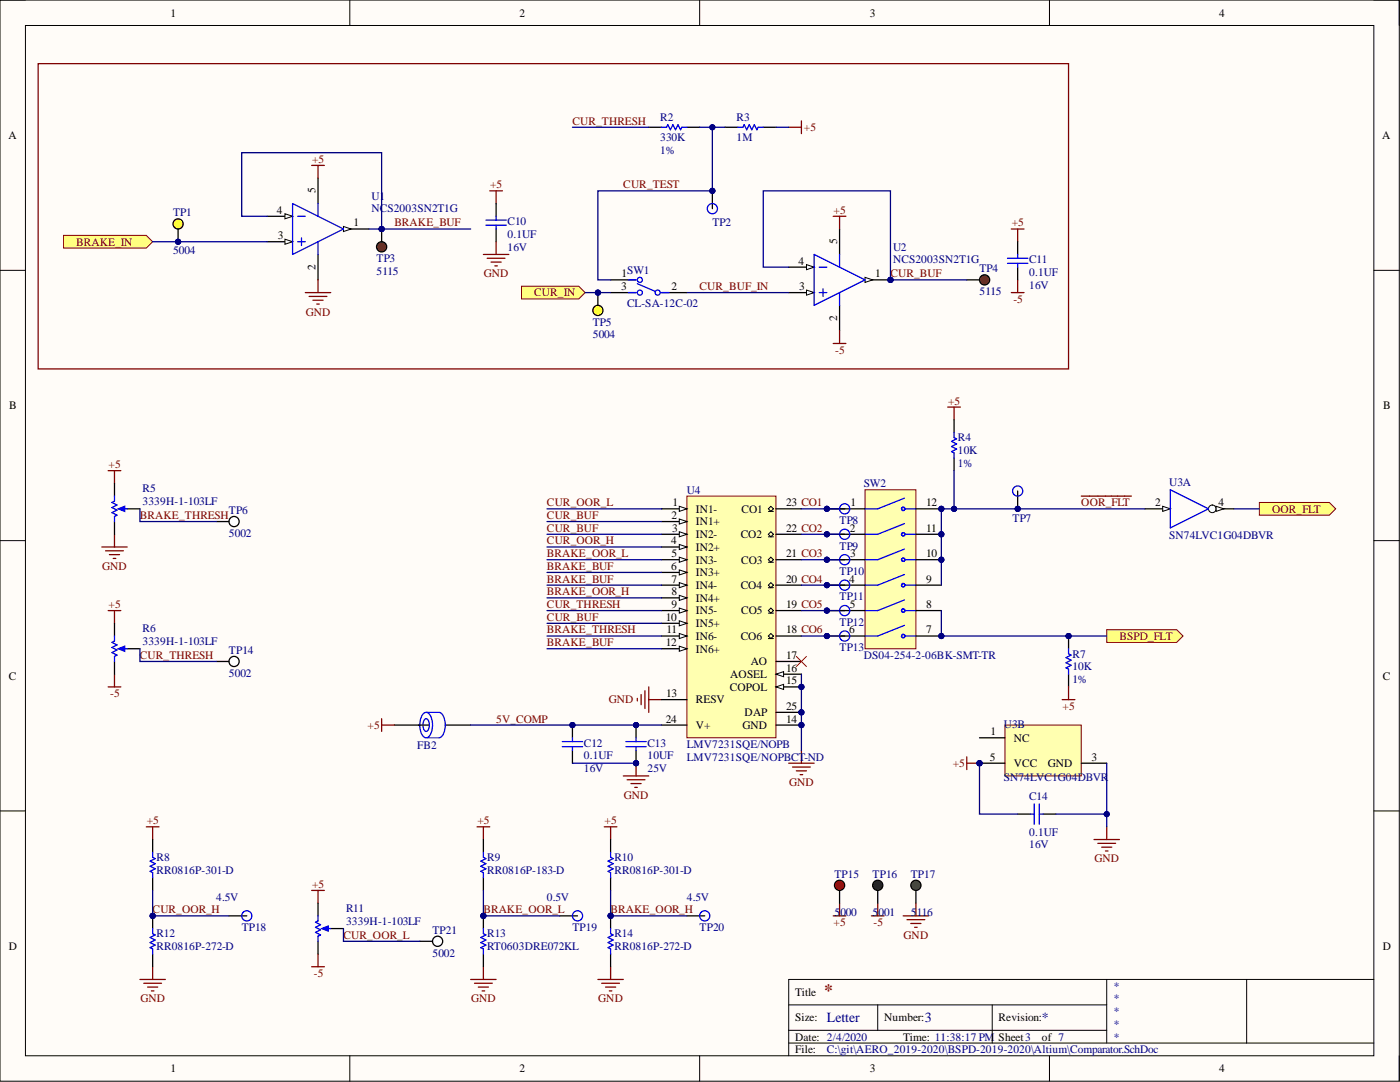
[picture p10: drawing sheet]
<svg xmlns="http://www.w3.org/2000/svg" width="279mm" height="216mm" viewBox="0 0 279 216" stroke-linecap="round" stroke-linejoin="round" font-family="sans-serif">
<path d="M0 0h279.3v215.7h-279.3z" fill-rule="evenodd" fill="#fffcf8"/>
<path d="M0 0h279.3v215.7h-279.3z" fill="none" stroke="#000" stroke-width=".2"/>
<path d="M5.1 5.1h269.1v205.6h-269.1z" fill-rule="evenodd" fill="#fffcf8"/>
<g fill="none" stroke="#000" stroke-width=".2">
<path d="M0 0h5.1M5.1 5.1h269.1v205.6h-269.1zM69.8 0v5.1M139.6 0v5.1M209.4 0v5.1M274.2 0h5.1v5.1M0 53.9h5.1M274.2 53.9h5.1M0 107.9h5.1M274.2 107.9h5.1M0 161.8h5.1M274.2 161.8h5.1"/>
<path d="M220.9 195.4v12.7M248.8 195.4v12.7M274.2 195.4h-116.8v15.3M69.8 210.7v5M139.6 210.7v5M157.4 200.5h63.5M157.4 208.1h116.8M157.4 205.6h63.5M175.2 200.5v5.1M198 200.5v7.6M209.4 210.7v5M279.3 210.7v5"/>
</g>
<path d="M76.2 143.4v2.5M76.2 144.7h2.5M157.4 152.3h5.1M158.2 153.1h3.5M158.9 153.8h2.1M159.7 154.6h.5M159.9 149.8v2.5" fill="none" stroke="#800000" stroke-width=".25"/>
<path d="M78.7 144.7h6.9M88.9 144.7h5" fill="none" stroke="#000" stroke-width=".25"/>
<path d="M84.4 144.6a.93 .93 0 0 1 .8-1.1 1.77 1.77 0 0 1-.1 2.4 .93 .93 0 0 1-.7-1.1M85.2 147.2a2.86 2.86 0 0 0 1.1-2.9 2.42 2.42 0 0 0-1.1-2.1 1.18 1.18 0 0 0-1.2 1 4 4 0 0 0 .6 3.9l.4 .1M87.7 142.1a2.3 2.3 0 0 1 1.2 2.4 2.51 2.51 0 0 1-1.2 2.7" fill="none" stroke="#00f" stroke-width=".25"/>
<path d="M85 142.1h2.6M85 147.2h2.6" fill="none" stroke="#33f" stroke-width=".25"/>
<circle cx="126.9" cy="152.3" r=".51" fill="#000080"/>
<circle cx="126.9" cy="152.3" r=".51" fill="none" stroke="#000080" stroke-width=".2"/>
<circle cx="126.9" cy="144.7" r=".51" fill="#000080"/>
<circle cx="126.9" cy="144.7" r=".51" fill="none" stroke="#000080" stroke-width=".2"/>
<path d="M126.9 149.8v2.5" fill="none" stroke="#000" stroke-width=".25"/>
<circle cx="126.9" cy="152.3" r=".51" fill="#000080"/>
<circle cx="126.9" cy="152.3" r=".51" fill="none" stroke="#000080" stroke-width=".2"/>
<path d="M126.9 144.7v2.5" fill="none" stroke="#000" stroke-width=".25"/>
<circle cx="126.9" cy="144.7" r=".51" fill="#000080"/>
<circle cx="126.9" cy="144.7" r=".51" fill="none" stroke="#000080" stroke-width=".2"/>
<path d="M124.9 148h4.1M124.9 149h4.1M126.9 147.2v.8M126.9 149v.8" fill="none" stroke="#00f" stroke-width=".25"/>
<circle cx="114.2" cy="144.7" r=".51" fill="#000080"/>
<circle cx="114.2" cy="144.7" r=".51" fill="none" stroke="#000080" stroke-width=".2"/>
<path d="M114.2 144.7v2.5M114.2 149.8v2.5" fill="none" stroke="#000" stroke-width=".25"/>
<circle cx="114.2" cy="144.7" r=".51" fill="#000080"/>
<circle cx="114.2" cy="144.7" r=".51" fill="none" stroke="#000080" stroke-width=".2"/>
<path d="M112.2 148h4.1M112.2 149h4.1M114.2 147.2v.8M114.2 149v.8" fill="none" stroke="#00f" stroke-width=".25"/>
<path d="M127.2 139.3v.6M128 138.6v2M128.7 137.8v3.6M129.5 137.1v5M129.5 139.6h2.5M124.4 154.8h5.1M125.2 155.6h3.5M125.9 156.4h2.1M126.7 157.1h.5M126.9 152.3v2.5" fill="none" stroke="#800000" stroke-width=".25"/>
<circle cx="126.9" cy="152.3" r=".51" fill="#000080"/>
<circle cx="126.9" cy="152.3" r=".51" fill="none" stroke="#000080" stroke-width=".2"/>
<path d="M7.6 12.7h205.7v60.9h-205.7z" fill="none" stroke="#800000" stroke-width=".25"/>
<circle cx="159.9" cy="144.7" r=".51" fill="#000080"/>
<circle cx="159.9" cy="144.7" r=".51" fill="none" stroke="#000080" stroke-width=".2"/>
<circle cx="159.9" cy="142.1" r=".51" fill="#000080"/>
<circle cx="159.9" cy="142.1" r=".51" fill="none" stroke="#000080" stroke-width=".2"/>
<circle cx="159.9" cy="137.1" r=".51" fill="#000080"/>
<circle cx="159.9" cy="137.1" r=".51" fill="none" stroke="#000080" stroke-width=".2"/>
<path d="M137.1 99h17.8v48.2h-17.8z" fill-rule="evenodd" fill="#ffffb0"/>
<path d="M137.1 99h17.8v48.2h-17.8z" fill="none" stroke="#800000" stroke-width=".2"/>
<path d="M132 104.1h5.1" fill="none" stroke="#000" stroke-width=".25"/>
<path d="M135.6 103.6l1.5 .5-1.5 .5z" fill="#f8fcff"/>
<path d="M135.6 103.6l1.5 .5-1.5 .5zM153.3 106.6l.5-.5 .6 .5-.6 .5zM153.3 107.1h1.1" fill="none" stroke="#000" stroke-width=".2"/>
<path d="M154.9 106.6h5M132 126.9h5.1" fill="none" stroke="#000" stroke-width=".25"/>
<path d="M135.6 126.4l1.5 .5-1.5 .5z" fill="#f8fcff"/>
<path d="M135.6 126.4l1.5 .5-1.5 .5z" fill="none" stroke="#000" stroke-width=".2"/>
<path d="M132 124.4h5.1" fill="none" stroke="#000" stroke-width=".25"/>
<path d="M135.6 123.9l1.5 .5-1.5 .5z" fill="#f8fcff"/>
<path d="M153.3 116.8l.5-.5 .6 .5-.6 .5zM153.3 101.5l.5-.5 .6 .5-.6 .5zM153.3 117.3h1.1M153.3 102h1.1M135.6 123.9l1.5 .5-1.5 .5z" fill="none" stroke="#000" stroke-width=".2"/>
<path d="M154.9 116.8h5M154.9 101.5h5M132 144.7h5.1M154.9 144.7h5" fill="none" stroke="#000" stroke-width=".25"/>
<circle cx="159.9" cy="144.7" r=".51" fill="#000080"/>
<circle cx="159.9" cy="144.7" r=".51" fill="none" stroke="#000080" stroke-width=".2"/>
<path d="M132 101.5h5.1M132 139.6h5.1" fill="none" stroke="#000" stroke-width=".25"/>
<path d="M135.6 101l1.5 .5-1.5 .5z" fill="#f8fcff"/>
<path d="M135.6 101l1.5 .5-1.5 .5z" fill="none" stroke="#000" stroke-width=".2"/>
<path d="M132 116.8h5.1" fill="none" stroke="#000" stroke-width=".25"/>
<path d="M135.6 116.3l1.5 .5-1.5 .5z" fill="#f8fcff"/>
<path d="M135.6 116.3l1.5 .5-1.5 .5z" fill="none" stroke="#000" stroke-width=".2"/>
<path d="M132 129.4h5.1" fill="none" stroke="#000" stroke-width=".25"/>
<path d="M135.6 128.9l1.5 .5-1.5 .6z" fill="#f8fcff"/>
<path d="M135.6 128.9l1.5 .5-1.5 .6z" fill="none" stroke="#000" stroke-width=".2"/>
<path d="M154.9 142.1h5" fill="none" stroke="#000" stroke-width=".25"/>
<circle cx="159.9" cy="142.1" r=".51" fill="#000080"/>
<circle cx="159.9" cy="142.1" r=".51" fill="none" stroke="#000080" stroke-width=".2"/>
<path d="M132 111.7h5.1M154.9 132h5" fill="none" stroke="#000" stroke-width=".25"/>
<path d="M135.6 111.2l1.5 .5-1.5 .5z" fill="#f8fcff"/>
<path d="M135.6 111.2l1.5 .5-1.5 .5z" fill="none" stroke="#000" stroke-width=".2"/>
<path d="M132 114.2h5.1" fill="none" stroke="#000" stroke-width=".25"/>
<path d="M135.6 113.7l1.5 .5-1.5 .5z" fill="#f8fcff"/>
<path d="M135.6 113.7l1.5 .5-1.5 .5z" fill="none" stroke="#000" stroke-width=".2"/>
<path d="M154.9 134.5h5" fill="none" stroke="#000" stroke-width=".25"/>
<path d="M154.9 134.5l1.5-.5v1z" fill="#f8fcff"/>
<path d="M153.3 111.7l.5-.5 .6 .5-.6 .5zM153.3 112.2h1.1M153.3 126.9l.5-.5 .6 .5-.6 .5zM153.3 121.8l.5-.5 .6 .5-.6 .5zM153.3 127.4h1.1M153.3 122.3h1.1M154.9 134.5l1.5-.5v1z" fill="none" stroke="#000" stroke-width=".2"/>
<path d="M154.9 111.7h5M132 121.8h5.1M154.9 126.9h5M154.9 121.8h5" fill="none" stroke="#000" stroke-width=".25"/>
<path d="M135.6 121.3l1.5 .5-1.5 .5z" fill="#f8fcff"/>
<path d="M135.6 121.3l1.5 .5-1.5 .5z" fill="none" stroke="#000" stroke-width=".2"/>
<path d="M154.9 137.1h5" fill="none" stroke="#000" stroke-width=".25"/>
<path d="M154.9 137.1l1.5-.5v1z" fill="#f8fcff"/>
<path d="M154.9 137.1l1.5-.5v1z" fill="none" stroke="#000" stroke-width=".2"/>
<circle cx="159.9" cy="137.1" r=".51" fill="#000080"/>
<circle cx="159.9" cy="137.1" r=".51" fill="none" stroke="#000080" stroke-width=".2"/>
<path d="M132 106.6h5.1" fill="none" stroke="#000" stroke-width=".25"/>
<path d="M135.6 106.1l1.5 .5-1.5 .5z" fill="#f8fcff"/>
<path d="M135.6 106.1l1.5 .5-1.5 .5z" fill="none" stroke="#000" stroke-width=".2"/>
<path d="M132 109.1h5.1" fill="none" stroke="#000" stroke-width=".25"/>
<path d="M135.6 108.6l1.5 .5-1.5 .6z" fill="#f8fcff"/>
<path d="M135.6 108.6l1.5 .5-1.5 .6z" fill="none" stroke="#000" stroke-width=".2"/>
<path d="M132 119.3h5.1" fill="none" stroke="#000" stroke-width=".25"/>
<path d="M135.6 118.8l1.5 .5-1.5 .5z" fill="#f8fcff"/>
<path d="M135.6 118.8l1.5 .5-1.5 .5z" fill="none" stroke="#000" stroke-width=".2"/>
<path d="M21.6 93.9h2.5M22.8 93.9v2.6M189.1 81.2h2.6M190.4 81.2v2.6M20.3 109.1h5.1M21.1 109.9h3.5M21.8 110.7h2.1M22.6 111.4h.5M22.8 106.6v2.5M21.6 121.8h2.5M22.8 121.8v2.6" fill="none" stroke="#800000" stroke-width=".25"/>
<path d="M241.2 101.5h5.1" fill="none" stroke="#000" stroke-width=".25"/>
<circle cx="241.9" cy="101.5" r=".76" fill="#f8fcff"/>
<circle cx="241.9" cy="101.5" r=".76" fill="none" stroke="#000" stroke-width=".2"/>
<path d="M242.7 101l1.5 .5-1.5 .5z" fill="#f8fcff"/>
<path d="M242.7 101l1.5 .5-1.5 .5z" fill="none" stroke="#000" stroke-width=".2"/>
<path d="M228.5 101.5h5.1" fill="none" stroke="#000" stroke-width=".25"/>
<path d="M232 101l1.6 .5-1.6 .5z" fill="#f8fcff"/>
<path d="M232 101l1.6 .5-1.6 .5z" fill="none" stroke="#000" stroke-width=".2"/>
<path d="M190.4 86.3v1l.5 .3-1 .5 1 .5-1 .5 1 .5-1 .5 .5 .3v1M233.6 97.7l7.6 3.8-7.6 3.8z" fill="none" stroke="#00f" stroke-width=".25"/>
<path d="M215.8 99h10M62.2 177.7h2.5M63.5 177.7v2.5M95.2 165h2.5M96.5 165v2.5M93.9 195.4h5.1M94.7 196.2h3.5M95.5 197h2M96.2 197.7h.5M96.5 192.9v2.5" fill="none" stroke="#800000" stroke-width=".25"/>
<path d="M190.4 83.8v2.5M190.4 91.4v2.5" fill="none" stroke="#000" stroke-width=".25"/>
<circle cx="213.3" cy="126.9" r=".51" fill="#000080"/>
<circle cx="213.3" cy="126.9" r=".51" fill="none" stroke="#000080" stroke-width=".2"/>
<path d="M213.3 126.9v2.5" fill="none" stroke="#000" stroke-width=".25"/>
<circle cx="213.3" cy="126.9" r=".51" fill="#000080"/>
<circle cx="213.3" cy="126.9" r=".51" fill="none" stroke="#000080" stroke-width=".2"/>
<path d="M213.3 134.5v2.6" fill="none" stroke="#000" stroke-width=".25"/>
<path d="M213.3 129.4v1.1l.5 .2-1.1 .5 1.1 .5-1.1 .5 1.1 .5-1.1 .6 .6 .2v1" fill="none" stroke="#00f" stroke-width=".25"/>
<path d="M212 139.6h2.5M213.3 137.1v2.5" fill="none" stroke="#800000" stroke-width=".25"/>
<path d="M220.9 125.6h13.9l1.3 1.3-1.3 1.3h-13.9z" fill-rule="evenodd" fill="#ffff80"/>
<path d="M220.9 125.6h13.9l1.3 1.3-1.3 1.3h-13.9z" fill="none" stroke="#800000" stroke-width=".2"/>
<path d="M251.3 100.3h14l1.3 1.2-1.3 1.3h-14z" fill-rule="evenodd" fill="#ffff80"/>
<path d="M251.3 100.3h14l1.3 1.2-1.3 1.3h-14z" fill="none" stroke="#800000" stroke-width=".2"/>
<path d="M12.7 47h16.5l1.3 1.2-1.3 1.3h-16.5z" fill-rule="evenodd" fill="#ffff80"/>
<path d="M12.7 47h16.5l1.3 1.2-1.3 1.3h-16.5z" fill="none" stroke="#800000" stroke-width=".2"/>
<circle cx="195.5" cy="152.3" r=".51" fill="#000080"/>
<circle cx="195.5" cy="152.3" r=".51" fill="none" stroke="#000080" stroke-width=".2"/>
<path d="M200.6 144.7h15.2v10.1h-15.2z" fill-rule="evenodd" fill="#ffffb0"/>
<path d="M200.6 144.7h15.2v10.1h-15.2z" fill="none" stroke="#800000" stroke-width=".2"/>
<path d="M195.5 152.3h5.1" fill="none" stroke="#000" stroke-width=".25"/>
<circle cx="195.5" cy="152.3" r=".51" fill="#000080"/>
<circle cx="195.5" cy="152.3" r=".51" fill="none" stroke="#000080" stroke-width=".2"/>
<path d="M195.5 147.2h5.1M215.8 152.3h5.1M203.1 162.4h2.5M208.2 162.4h2.5" fill="none" stroke="#000" stroke-width=".25"/>
<path d="M205.6 162.4h.8M206.4 160.4v4.1M207.4 160.4v4.1M207.4 162.4h.8" fill="none" stroke="#00f" stroke-width=".25"/>
<path d="M192.9 151v2.6M192.9 152.3h2.6" fill="none" stroke="#800000" stroke-width=".25"/>
<circle cx="195.5" cy="152.3" r=".51" fill="#000080"/>
<circle cx="195.5" cy="152.3" r=".51" fill="none" stroke="#000080" stroke-width=".2"/>
<path d="M218.3 167.5h5.1M219.1 168.3h3.5M219.9 169h2M220.6 169.8h.5M220.9 165v2.5" fill="none" stroke="#800000" stroke-width=".25"/>
<circle cx="96.5" cy="182.7" r=".51" fill="#000080"/>
<circle cx="96.5" cy="182.7" r=".51" fill="none" stroke="#000080" stroke-width=".2"/>
<circle cx="177.7" cy="55.8" r=".51" fill="#000080"/>
<circle cx="177.7" cy="55.8" r=".51" fill="none" stroke="#000080" stroke-width=".2"/>
<path d="M172.6 55.8h5.1" fill="none" stroke="#000" stroke-width=".25"/>
<path d="M172.6 55.3l1.6 .5-1.6 .6z" fill="#f8fcff"/>
<path d="M172.6 55.3l1.6 .5-1.6 .6z" fill="none" stroke="#000" stroke-width=".2"/>
<circle cx="177.7" cy="55.8" r=".51" fill="#000080"/>
<circle cx="177.7" cy="55.8" r=".51" fill="none" stroke="#000080" stroke-width=".2"/>
<path d="M157.4 58.4h5.1M167.6 60.9v5.1" fill="none" stroke="#000" stroke-width=".25"/>
<path d="M161 57.9l1.5 .5-1.5 .5z" fill="#f8fcff"/>
<path d="M161 57.9l1.5 .5-1.5 .5z" fill="none" stroke="#000" stroke-width=".2"/>
<path d="M157.4 53.3h5.1" fill="none" stroke="#000" stroke-width=".25"/>
<path d="M161 52.8l1.5 .5-1.5 .5z" fill="#f8fcff"/>
<path d="M161 52.8l1.5 .5-1.5 .5z" fill="none" stroke="#000" stroke-width=".2"/>
<path d="M167.6 45.7v5.1" fill="none" stroke="#000" stroke-width=".25"/>
<path d="M162.5 50.8l10.1 5-10.1 5.1zM163.5 53.3h1.5M163.5 58.4h1.5M164.3 57.6v1.5M167.6 50.8v2.5M167.6 58.4v2.5" fill="none" stroke="#00f" stroke-width=".25"/>
<path d="M166.3 43.2h2.5M167.6 43.2v2.5" fill="none" stroke="#800000" stroke-width=".25"/>
<circle cx="177.7" cy="55.8" r=".51" fill="#000080"/>
<circle cx="177.7" cy="55.8" r=".51" fill="none" stroke="#000080" stroke-width=".2"/>
<path d="M201.8 45.7h2.6M201.8 58.4h2.6M203.1 45.7v2.5M203.1 55.8v2.6M166.3 68.5h2.5M167.6 66v2.5M62.2 192.9h2.5M63.5 190.4v2.5" fill="none" stroke="#800000" stroke-width=".25"/>
<path d="M96.5 167.5v2.6M96.5 175.1v2.6" fill="none" stroke="#000" stroke-width=".25"/>
<path d="M96.5 170.1v1l.5 .2-1 .5 1 .5-1 .5 1 .6-1 .5 .5 .2v1" fill="none" stroke="#00f" stroke-width=".25"/>
<circle cx="96.5" cy="182.7" r=".51" fill="#000080"/>
<circle cx="96.5" cy="182.7" r=".51" fill="none" stroke="#000080" stroke-width=".2"/>
<path d="M96.5 182.7v2.6" fill="none" stroke="#000" stroke-width=".25"/>
<circle cx="96.5" cy="182.7" r=".51" fill="#000080"/>
<circle cx="96.5" cy="182.7" r=".51" fill="none" stroke="#000080" stroke-width=".2"/>
<path d="M96.5 190.4v2.5" fill="none" stroke="#000" stroke-width=".25"/>
<path d="M96.5 185.3v1l.5 .3-1 .5 1 .5-1 .5 1 .5-1 .5 .5 .2v1.1" fill="none" stroke="#00f" stroke-width=".25"/>
<path d="M120.6 165h2.5M121.9 165v2.5M119.3 195.4h5.1M120.1 196.2h3.5M120.8 197h2.1M121.6 197.7h.5M121.9 192.9v2.5" fill="none" stroke="#800000" stroke-width=".25"/>
<circle cx="121.9" cy="182.7" r=".51" fill="#000080"/>
<circle cx="121.9" cy="182.7" r=".51" fill="none" stroke="#000080" stroke-width=".2"/>
<path d="M121.9 167.5v2.6M121.9 175.1v2.6" fill="none" stroke="#000" stroke-width=".25"/>
<path d="M121.9 170.1v1l.5 .2-1 .5 1 .5-1 .5 1 .6-1 .5 .5 .2v1" fill="none" stroke="#00f" stroke-width=".25"/>
<circle cx="121.9" cy="182.7" r=".51" fill="#000080"/>
<circle cx="121.9" cy="182.7" r=".51" fill="none" stroke="#000080" stroke-width=".2"/>
<path d="M121.9 182.7v2.6" fill="none" stroke="#000" stroke-width=".25"/>
<circle cx="121.9" cy="182.7" r=".51" fill="#000080"/>
<circle cx="121.9" cy="182.7" r=".51" fill="none" stroke="#000080" stroke-width=".2"/>
<path d="M121.9 190.4v2.5" fill="none" stroke="#000" stroke-width=".25"/>
<path d="M121.9 185.3v1l.5 .3-1 .5 1 .5-1 .5 1 .5-1 .5 .5 .2v1.1" fill="none" stroke="#00f" stroke-width=".25"/>
<path d="M29.2 165h2.5M30.5 165v2.5M27.9 195.4h5.1M28.7 196.2h3.5M29.4 197h2.1M30.2 197.7h.5M30.5 192.9v2.5" fill="none" stroke="#800000" stroke-width=".25"/>
<circle cx="30.5" cy="182.7" r=".51" fill="#000080"/>
<circle cx="30.5" cy="182.7" r=".51" fill="none" stroke="#000080" stroke-width=".2"/>
<path d="M30.5 167.5v2.6M30.5 175.1v2.6" fill="none" stroke="#000" stroke-width=".25"/>
<path d="M30.5 170.1v1l.5 .2-1 .5 1 .5-1 .5 1 .6-1 .5 .5 .2v1" fill="none" stroke="#00f" stroke-width=".25"/>
<circle cx="30.5" cy="182.7" r=".51" fill="#000080"/>
<circle cx="30.5" cy="182.7" r=".51" fill="none" stroke="#000080" stroke-width=".2"/>
<path d="M30.5 182.7v2.6" fill="none" stroke="#000" stroke-width=".25"/>
<circle cx="30.5" cy="182.7" r=".51" fill="#000080"/>
<circle cx="30.5" cy="182.7" r=".51" fill="none" stroke="#000080" stroke-width=".2"/>
<path d="M22.8 96.5v2.5M22.8 104.1v2.5M25.4 101.5h2.5M30.5 190.4v2.5" fill="none" stroke="#000" stroke-width=".25"/>
<path d="M24.1 101.5h1.3M30.5 185.3v1l.5 .3-1 .5 1 .5-1 .5 1 .5-1 .5 .5 .2v1.1" fill="none" stroke="#00f" stroke-width=".25"/>
<path d="M21.6 137.1h2.5M22.8 134.5v2.6M166.3 182.7h2.5M167.6 180.2v2.5M173.9 182.7h2.5M175.2 180.2v2.5M180.2 182.7h5.1M181 183.5h3.6M181.8 184.3h2M182.5 185h.5M182.8 180.2v2.5" fill="none" stroke="#800000" stroke-width=".25"/>
<path d="M23.6 101.5l1.3-.5v1z" fill="#00f"/>
<path d="M22.8 99v1l-.5 .3 1.1 .5-1.1 .5 1.1 .5-1.1 .5 1.1 .5-.6 .3v1M23.6 101.5l1.3-.5v1zM24.1 129.4h1.3" fill="none" stroke="#00f" stroke-width=".25"/>
<path d="M22.8 124.4v2.5M22.8 132v2.5M25.4 129.4h2.5" fill="none" stroke="#000" stroke-width=".25"/>
<path d="M23.6 129.4l1.3-.5v1.1z" fill="#00f"/>
<path d="M22.8 126.9v1l-.5 .3 1.1 .5-1.1 .5 1.1 .5-1.1 .5 1.1 .5-.6 .3v1M23.6 129.4l1.3-.5v1.1zM64.7 185.3h1.3" fill="none" stroke="#00f" stroke-width=".25"/>
<path d="M63.5 180.2v2.5M63.5 187.8v2.6M66 185.3h2.5" fill="none" stroke="#000" stroke-width=".25"/>
<path d="M64.2 185.3l1.3-.5v1z" fill="#00f"/>
<path d="M63.5 182.7v1.1l-.5 .2 1 .5-1 .5 1 .5-1 .5 1 .6-.5 .2v1M64.2 185.3l1.3-.5v1z" fill="none" stroke="#00f" stroke-width=".25"/>
<circle cx="167.6" cy="176.7" r="1.02" fill="#f00"/>
<g fill="none" stroke="#000" stroke-width=".25">
<path d="M167.6 177.7v2.5"/>
<circle cx="167.6" cy="176.7" r="1.02"/>
</g>
<circle cx="182.8" cy="176.7" r="1.02" fill="#38761d"/>
<g fill="none" stroke="#000" stroke-width=".25">
<path d="M182.8 177.7v2.5"/>
<circle cx="182.8" cy="176.7" r="1.02"/>
</g>
<circle cx="175.2" cy="176.7" r="1.02" fill="#2b2b2b"/>
<g fill="none" stroke="#000" stroke-width=".25">
<path d="M175.2 177.7v2.5"/>
<circle cx="175.2" cy="176.7" r="1.02"/>
</g>
<circle cx="87.3" cy="187.8" r="1.02" fill="#fff"/>
<g fill="none" stroke="#000" stroke-width=".25">
<path d="M83.8 187.8h2.5"/>
<circle cx="87.3" cy="187.8" r="1.02"/>
</g>
<circle cx="46.7" cy="132" r="1.02" fill="#fff"/>
<g fill="none" stroke="#000" stroke-width=".25">
<path d="M43.2 132h2.5"/>
<circle cx="46.7" cy="132" r="1.02"/>
</g>
<circle cx="46.7" cy="104.1" r="1.02" fill="#fff"/>
<g fill="none" stroke="#000" stroke-width=".25">
<path d="M203.1 48.2v2.6M203.1 53.3v2.5M43.2 104.1h2.5"/>
<circle cx="46.7" cy="104.1" r="1.02"/>
</g>
<path d="M201.1 51.5h4M201.1 52.5h4M203.1 50.8v.7M203.1 52.5v.8" fill="none" stroke="#00f" stroke-width=".25"/>
<path d="M157.4 25.4h2.5M159.9 24.1v2.6" fill="none" stroke="#800000" stroke-width=".25"/>
<path d="M104.1 57.1h11.4l1.3 1.3-1.3 1.3h-11.4z" fill-rule="evenodd" fill="#ffff80"/>
<path d="M104.1 57.1h11.4l1.3 1.3-1.3 1.3h-11.4z" fill="none" stroke="#800000" stroke-width=".2"/>
<path d="M144.7 25.4h2.5M152.3 25.4h2.6M68.5 45.7h5.1M121.9 55.8h5M121.9 58.4h5M132 58.4h5.1" fill="none" stroke="#000" stroke-width=".25"/>
<g fill="none" stroke="#00f" stroke-width=".25">
<path d="M147.2 25.4h1.1l.2-.5 .5 1 .5-1 .5 1 .5-1 .6 1 .2-.5h1M125.4 55.8h1.5M125.4 58.4h1.5M127.2 56.6l3.5 1.5M132 58.4h1.5"/>
<circle cx="127.7" cy="55.8" r=".51"/>
<circle cx="127.7" cy="58.4" r=".51"/>
<circle cx="131.3" cy="58.4" r=".51"/>
</g>
<path d="M68.5 45.2l1.6 .5-1.6 .5z" fill="#f8fcff"/>
<path d="M68.5 45.2l1.6 .5-1.6 .5z" fill="none" stroke="#000" stroke-width=".2"/>
<path d="M53.3 48.2h5.1M63.5 50.8v5" fill="none" stroke="#000" stroke-width=".25"/>
<path d="M56.9 47.7l1.5 .5-1.5 .5z" fill="#f8fcff"/>
<path d="M56.9 47.7l1.5 .5-1.5 .5z" fill="none" stroke="#000" stroke-width=".2"/>
<path d="M53.3 43.2h5.1" fill="none" stroke="#000" stroke-width=".25"/>
<path d="M56.9 42.7l1.5 .5-1.5 .5z" fill="#f8fcff"/>
<path d="M56.9 42.7l1.5 .5-1.5 .5z" fill="none" stroke="#000" stroke-width=".2"/>
<path d="M63.5 35.5v5.1M129.5 25.4h2.5M137.1 25.4h2.5M99 40.6v2.6M99 45.7v2.5" fill="none" stroke="#000" stroke-width=".25"/>
<path d="M132 25.4h1l.3-.5 .5 1 .5-1 .5 1 .5-1 .5 1 .3-.5h1M58.4 40.6l10.1 5.1-10.1 5.1zM59.4 43.2h1.5M59.4 48.2h1.5M60.2 47.5v1.5M63.5 40.6v2.6M63.5 48.2v2.6M97 43.9h4M97 44.9h4M99 43.2v.7M99 44.9v.8" fill="none" stroke="#00f" stroke-width=".25"/>
<g fill="none" stroke="#800000" stroke-width=".25">
<path d="M62.2 33h2.5M63.5 33v2.5M97.7 38.1h2.6M99 38.1v2.5M60.9 58.4h5.1M61.7 59.1h3.5M62.5 59.9h2M63.5 55.8v2.6M96.5 50.8h5M97.2 51.5h3.6M98 52.3h2M98.8 53.1h.5"/>
<path d="M99 48.2v2.6M63.2 60.7h.5"/>
</g>
<path d="M158.9 131l2.1 2M161 131l-2.1 2" fill="none" stroke="#f00" stroke-width=".2"/>
<circle cx="35.5" cy="48.2" r=".51" fill="#000080"/>
<circle cx="35.5" cy="48.2" r=".51" fill="none" stroke="#000080" stroke-width=".2"/>
<circle cx="35.5" cy="44.7" r="1.02" fill="#ff0"/>
<g fill="none" stroke="#000" stroke-width=".25">
<path d="M35.5 45.7v2.5"/>
<circle cx="35.5" cy="44.7" r="1.02"/>
</g>
<circle cx="35.5" cy="48.2" r=".51" fill="#000080"/>
<circle cx="35.5" cy="48.2" r=".51" fill="none" stroke="#000080" stroke-width=".2"/>
<circle cx="119.3" cy="58.4" r=".51" fill="#000080"/>
<circle cx="119.3" cy="58.4" r=".51" fill="none" stroke="#000080" stroke-width=".2"/>
<circle cx="119.3" cy="61.9" r="1.02" fill="#ff0"/>
<g fill="none" stroke="#000" stroke-width=".25">
<path d="M119.3 58.4v2.5"/>
<circle cx="119.3" cy="61.9" r="1.02"/>
</g>
<circle cx="119.3" cy="58.4" r=".51" fill="#000080"/>
<circle cx="119.3" cy="58.4" r=".51" fill="none" stroke="#000080" stroke-width=".2"/>
<circle cx="196.5" cy="55.8" r="1.02" fill="#783f04"/>
<g fill="none" stroke="#000" stroke-width=".25">
<path d="M192.9 55.8h2.6"/>
<circle cx="196.5" cy="55.8" r="1.02"/>
</g>
<circle cx="76.2" cy="45.7" r=".51" fill="#000080"/>
<circle cx="76.2" cy="45.7" r=".51" fill="none" stroke="#000080" stroke-width=".2"/>
<circle cx="76.2" cy="49.2" r="1.02" fill="#783f04"/>
<g fill="none" stroke="#000" stroke-width=".25">
<path d="M76.2 45.7v2.5"/>
<circle cx="76.2" cy="49.2" r="1.02"/>
</g>
<circle cx="76.2" cy="45.7" r=".51" fill="#000080"/>
<circle cx="76.2" cy="45.7" r=".51" fill="none" stroke="#000080" stroke-width=".2"/>
<circle cx="187.9" cy="126.9" r=".51" fill="#000080"/>
<circle cx="187.9" cy="126.9" r=".51" fill="none" stroke="#000080" stroke-width=".2"/>
<circle cx="187.9" cy="111.7" r=".51" fill="#000080"/>
<circle cx="187.9" cy="111.7" r=".51" fill="none" stroke="#000080" stroke-width=".2"/>
<circle cx="187.9" cy="106.6" r=".51" fill="#000080"/>
<circle cx="187.9" cy="106.6" r=".51" fill="none" stroke="#000080" stroke-width=".2"/>
<circle cx="187.9" cy="101.5" r=".51" fill="#000080"/>
<circle cx="187.9" cy="101.5" r=".51" fill="none" stroke="#000080" stroke-width=".2"/>
<path d="M172.6 97.7h10.2v31.7h-10.2z" fill-rule="evenodd" fill="#ffffb0"/>
<path d="M172.6 97.7h10.2v31.7h-10.2z" fill="none" stroke="#800000" stroke-width=".2"/>
<g fill="none" stroke="#00f" stroke-width=".25">
<path d="M180.5 99.4l-5.3 2.1h-2.6M180.5 119.7l-5.3 2.1h-2.6M180.5 114.6l-5.3 2.2h-2.6M180.5 109.6l-5.3 2.1h-2.6M180.5 104.5l-5.3 2.1h-2.6M180.6 116.8h2.2M180.6 111.7h2.2M180.6 106.6h2.2M180.6 101.5h2.2M180.5 124.8l-5.3 2.1h-2.6M180.6 126.9h2.2M180.6 121.8h2.2"/>
<circle cx="180.3" cy="116.8" r=".33"/>
<circle cx="180.3" cy="106.6" r=".33"/>
<circle cx="180.3" cy="101.5" r=".33"/>
<circle cx="180.3" cy="111.7" r=".33"/>
<circle cx="180.3" cy="126.9" r=".33"/>
<circle cx="180.3" cy="121.8" r=".33"/>
</g>
<path d="M182.8 126.9h5.1" fill="none" stroke="#000" stroke-width=".25"/>
<circle cx="187.9" cy="126.9" r=".51" fill="#000080"/>
<circle cx="187.9" cy="126.9" r=".51" fill="none" stroke="#000080" stroke-width=".2"/>
<path d="M182.8 116.8h5.1M182.8 111.7h5.1M182.8 121.8h5.1" fill="none" stroke="#000" stroke-width=".25"/>
<circle cx="187.9" cy="111.7" r=".51" fill="#000080"/>
<circle cx="187.9" cy="111.7" r=".51" fill="none" stroke="#000080" stroke-width=".2"/>
<path d="M182.8 106.6h5.1" fill="none" stroke="#000" stroke-width=".25"/>
<circle cx="187.9" cy="106.6" r=".51" fill="#000080"/>
<circle cx="187.9" cy="106.6" r=".51" fill="none" stroke="#000080" stroke-width=".2"/>
<path d="M182.8 101.5h5.1" fill="none" stroke="#000" stroke-width=".25"/>
<circle cx="187.9" cy="101.5" r=".51" fill="#000080"/>
<circle cx="187.9" cy="101.5" r=".51" fill="none" stroke="#000080" stroke-width=".2"/>
<path d="M167.6 116.8h5M167.6 111.7h5M167.6 106.6h5M167.6 101.5h5M167.6 126.9h5M167.6 121.8h5M45.7 182.7h3.6M111.7 182.7h3.6M137.1 182.7h3.5" fill="none" stroke="#000" stroke-width=".25"/>
<g fill="none" stroke="#00f" stroke-width=".25">
<circle cx="49.3" cy="182.7" r="1.02"/>
<circle cx="115.3" cy="182.7" r="1.02"/>
<circle cx="140.6" cy="182.7" r="1.02"/>
</g>
<circle cx="142.2" cy="38.1" r=".51" fill="#000080"/>
<circle cx="142.2" cy="38.1" r=".51" fill="none" stroke="#000080" stroke-width=".2"/>
<path d="M142.2 38.1v3.5" fill="none" stroke="#000" stroke-width=".25"/>
<circle cx="142.2" cy="38.1" r=".51" fill="#000080"/>
<circle cx="142.2" cy="38.1" r=".51" fill="none" stroke="#000080" stroke-width=".2"/>
<circle cx="142.2" cy="41.6" r="1.02" fill="none" stroke="#00f" stroke-width=".25"/>
<circle cx="165" cy="101.5" r=".51" fill="#000080"/>
<circle cx="165" cy="101.5" r=".51" fill="none" stroke="#000080" stroke-width=".2"/>
<path d="M165 101.5h3.6" fill="none" stroke="#000" stroke-width=".25"/>
<circle cx="165" cy="101.5" r=".51" fill="#000080"/>
<circle cx="165" cy="101.5" r=".51" fill="none" stroke="#000080" stroke-width=".2"/>
<circle cx="168.6" cy="101.5" r="1.02" fill="none" stroke="#00f" stroke-width=".25"/>
<circle cx="165" cy="106.6" r=".51" fill="#000080"/>
<circle cx="165" cy="106.6" r=".51" fill="none" stroke="#000080" stroke-width=".2"/>
<path d="M165 106.6h3.6" fill="none" stroke="#000" stroke-width=".25"/>
<circle cx="165" cy="106.6" r=".51" fill="#000080"/>
<circle cx="165" cy="106.6" r=".51" fill="none" stroke="#000080" stroke-width=".2"/>
<circle cx="168.6" cy="106.6" r="1.02" fill="none" stroke="#00f" stroke-width=".25"/>
<circle cx="165" cy="111.7" r=".51" fill="#000080"/>
<circle cx="165" cy="111.7" r=".51" fill="none" stroke="#000080" stroke-width=".2"/>
<path d="M165 111.7h3.6" fill="none" stroke="#000" stroke-width=".25"/>
<circle cx="165" cy="111.7" r=".51" fill="#000080"/>
<circle cx="165" cy="111.7" r=".51" fill="none" stroke="#000080" stroke-width=".2"/>
<circle cx="168.6" cy="111.7" r="1.02" fill="none" stroke="#00f" stroke-width=".25"/>
<circle cx="165" cy="116.8" r=".51" fill="#000080"/>
<circle cx="165" cy="116.8" r=".51" fill="none" stroke="#000080" stroke-width=".2"/>
<path d="M165 116.8h3.6" fill="none" stroke="#000" stroke-width=".25"/>
<circle cx="165" cy="116.8" r=".51" fill="#000080"/>
<circle cx="165" cy="116.8" r=".51" fill="none" stroke="#000080" stroke-width=".2"/>
<circle cx="168.6" cy="116.8" r="1.02" fill="none" stroke="#00f" stroke-width=".25"/>
<circle cx="165" cy="121.8" r=".51" fill="#000080"/>
<circle cx="165" cy="121.8" r=".51" fill="none" stroke="#000080" stroke-width=".2"/>
<path d="M165 121.8h3.6" fill="none" stroke="#000" stroke-width=".25"/>
<circle cx="165" cy="121.8" r=".51" fill="#000080"/>
<circle cx="165" cy="121.8" r=".51" fill="none" stroke="#000080" stroke-width=".2"/>
<circle cx="168.6" cy="121.8" r="1.02" fill="none" stroke="#00f" stroke-width=".25"/>
<circle cx="165" cy="126.9" r=".51" fill="#000080"/>
<circle cx="165" cy="126.9" r=".51" fill="none" stroke="#000080" stroke-width=".2"/>
<path d="M165 126.9h3.6" fill="none" stroke="#000" stroke-width=".25"/>
<circle cx="165" cy="126.9" r=".51" fill="#000080"/>
<circle cx="165" cy="126.9" r=".51" fill="none" stroke="#000080" stroke-width=".2"/>
<circle cx="168.6" cy="126.9" r="1.02" fill="none" stroke="#00f" stroke-width=".25"/>
<circle cx="203.1" cy="101.5" r=".51" fill="#000080"/>
<circle cx="203.1" cy="101.5" r=".51" fill="none" stroke="#000080" stroke-width=".2"/>
<path d="M203.1 98v3.5" fill="none" stroke="#000" stroke-width=".25"/>
<circle cx="203.1" cy="101.5" r=".51" fill="#000080"/>
<circle cx="203.1" cy="101.5" r=".51" fill="none" stroke="#000080" stroke-width=".2"/>
<circle cx="203.1" cy="98" r="1.02" fill="none" stroke="#00f" stroke-width=".25"/>
<path d="M190.4 93.9v7.6" fill="none" stroke="#000080" stroke-width=".25"/>
<circle cx="190.4" cy="101.5" r=".51" fill="#000080"/>
<circle cx="190.4" cy="101.5" r=".51" fill="none" stroke="#000080" stroke-width=".2"/>
<path d="M27.9 101.5v2.6h15.3M27.9 129.4v2.6h15.3M30.5 177.7v5h15.2" fill="none" stroke="#000080" stroke-width=".25"/>
<circle cx="30.5" cy="182.7" r=".51" fill="#000080"/>
<circle cx="30.5" cy="182.7" r=".51" fill="none" stroke="#000080" stroke-width=".2"/>
<path d="M30.5 48.2h22.8" fill="none" stroke="#000080" stroke-width=".25"/>
<circle cx="35.5" cy="48.2" r=".51" fill="#000080"/>
<circle cx="35.5" cy="48.2" r=".51" fill="none" stroke="#000080" stroke-width=".2"/>
<path d="M53.3 43.2h-5.1v-12.7h28v15.2" fill="none" stroke="#000080" stroke-width=".25"/>
<circle cx="76.2" cy="45.7" r=".51" fill="#000080"/>
<circle cx="76.2" cy="45.7" r=".51" fill="none" stroke="#000080" stroke-width=".2"/>
<path d="M73.6 45.7h20.3M68.5 185.3v2.5h15.3" fill="none" stroke="#000080" stroke-width=".25"/>
<circle cx="76.2" cy="45.7" r=".51" fill="#000080"/>
<circle cx="76.2" cy="45.7" r=".51" fill="none" stroke="#000080" stroke-width=".2"/>
<path d="M93.9 144.7h38.1" fill="none" stroke="#000080" stroke-width=".25"/>
<circle cx="114.2" cy="144.7" r=".51" fill="#000080"/>
<circle cx="114.2" cy="144.7" r=".51" fill="none" stroke="#000080" stroke-width=".2"/>
<circle cx="126.9" cy="144.7" r=".51" fill="#000080"/>
<circle cx="126.9" cy="144.7" r=".51" fill="none" stroke="#000080" stroke-width=".2"/>
<path d="M96.5 177.7v5h15.2" fill="none" stroke="#000080" stroke-width=".25"/>
<circle cx="96.5" cy="182.7" r=".51" fill="#000080"/>
<circle cx="96.5" cy="182.7" r=".51" fill="none" stroke="#000080" stroke-width=".2"/>
<g fill="none" stroke="#000080" stroke-width=".25">
<path d="M109.2 119.3h22.8M109.2 116.8h22.8M109.2 114.2h22.8M109.2 111.7h22.8M109.2 109.1h22.8M109.2 106.6h22.8M109.2 104.1h22.8M109.2 101.5h22.8M109.2 129.4h22.8M109.2 126.9h22.8M109.2 124.4h22.8M109.2 121.8h22.8"/>
<path d="M114.2 152.3h12.7"/>
</g>
<circle cx="126.9" cy="152.3" r=".51" fill="#000080"/>
<circle cx="126.9" cy="152.3" r=".51" fill="none" stroke="#000080" stroke-width=".2"/>
<path d="M114.2 25.4h15.3M116.8 58.4h5.1" fill="none" stroke="#000080" stroke-width=".25"/>
<circle cx="119.3" cy="58.4" r=".51" fill="#000080"/>
<circle cx="119.3" cy="58.4" r=".51" fill="none" stroke="#000080" stroke-width=".2"/>
<path d="M139.6 25.4h2.6v12.7h-22.9v17.7h2.6" fill="none" stroke="#000080" stroke-width=".25"/>
<circle cx="142.2" cy="38.1" r=".51" fill="#000080"/>
<circle cx="142.2" cy="38.1" r=".51" fill="none" stroke="#000080" stroke-width=".2"/>
<circle cx="142.2" cy="25.4" r=".51" fill="#000080"/>
<circle cx="142.2" cy="25.4" r=".51" fill="none" stroke="#000080" stroke-width=".2"/>
<path d="M121.9 177.7v5h15.2" fill="none" stroke="#000080" stroke-width=".25"/>
<circle cx="121.9" cy="182.7" r=".51" fill="#000080"/>
<circle cx="121.9" cy="182.7" r=".51" fill="none" stroke="#000080" stroke-width=".2"/>
<path d="M142.2 25.4h2.5M137.1 58.4h20.3" fill="none" stroke="#000080" stroke-width=".25"/>
<circle cx="142.2" cy="25.4" r=".51" fill="#000080"/>
<circle cx="142.2" cy="25.4" r=".51" fill="none" stroke="#000080" stroke-width=".2"/>
<path d="M157.4 53.3h-5.1v-15.2h25.4v17.7h15.2" fill="none" stroke="#000080" stroke-width=".25"/>
<circle cx="177.7" cy="55.8" r=".51" fill="#000080"/>
<circle cx="177.7" cy="55.8" r=".51" fill="none" stroke="#000080" stroke-width=".2"/>
<path d="M154.9 25.4h2.5M159.9 126.9h7.7" fill="none" stroke="#000080" stroke-width=".25"/>
<circle cx="165" cy="126.9" r=".51" fill="#000080"/>
<circle cx="165" cy="126.9" r=".51" fill="none" stroke="#000080" stroke-width=".2"/>
<path d="M159.9 121.8h7.7" fill="none" stroke="#000080" stroke-width=".25"/>
<circle cx="165" cy="121.8" r=".51" fill="#000080"/>
<circle cx="165" cy="121.8" r=".51" fill="none" stroke="#000080" stroke-width=".2"/>
<path d="M159.9 116.8h7.7" fill="none" stroke="#000080" stroke-width=".25"/>
<circle cx="165" cy="116.8" r=".51" fill="#000080"/>
<circle cx="165" cy="116.8" r=".51" fill="none" stroke="#000080" stroke-width=".2"/>
<path d="M159.9 111.7h7.7" fill="none" stroke="#000080" stroke-width=".25"/>
<circle cx="165" cy="111.7" r=".51" fill="#000080"/>
<circle cx="165" cy="111.7" r=".51" fill="none" stroke="#000080" stroke-width=".2"/>
<path d="M159.9 106.6h7.7" fill="none" stroke="#000080" stroke-width=".25"/>
<circle cx="165" cy="106.6" r=".51" fill="#000080"/>
<circle cx="165" cy="106.6" r=".51" fill="none" stroke="#000080" stroke-width=".2"/>
<path d="M159.9 101.5h7.7" fill="none" stroke="#000080" stroke-width=".25"/>
<circle cx="165" cy="101.5" r=".51" fill="#000080"/>
<circle cx="165" cy="101.5" r=".51" fill="none" stroke="#000080" stroke-width=".2"/>
<path d="M187.9 121.8v5.1h33" fill="none" stroke="#000080" stroke-width=".25"/>
<circle cx="187.9" cy="126.9" r=".51" fill="#000080"/>
<circle cx="187.9" cy="126.9" r=".51" fill="none" stroke="#000080" stroke-width=".2"/>
<circle cx="213.3" cy="126.9" r=".51" fill="#000080"/>
<circle cx="213.3" cy="126.9" r=".51" fill="none" stroke="#000080" stroke-width=".2"/>
<path d="M190.4 101.5h-2.5v15.3" fill="none" stroke="#000080" stroke-width=".25"/>
<circle cx="187.9" cy="111.7" r=".51" fill="#000080"/>
<circle cx="187.9" cy="111.7" r=".51" fill="none" stroke="#000080" stroke-width=".2"/>
<circle cx="187.9" cy="106.6" r=".51" fill="#000080"/>
<circle cx="187.9" cy="106.6" r=".51" fill="none" stroke="#000080" stroke-width=".2"/>
<circle cx="187.9" cy="101.5" r=".51" fill="#000080"/>
<circle cx="187.9" cy="101.5" r=".51" fill="none" stroke="#000080" stroke-width=".2"/>
<circle cx="190.4" cy="101.5" r=".51" fill="#000080"/>
<circle cx="190.4" cy="101.5" r=".51" fill="none" stroke="#000080" stroke-width=".2"/>
<path d="M190.4 101.5h38.1" fill="none" stroke="#000080" stroke-width=".25"/>
<circle cx="203.1" cy="101.5" r=".51" fill="#000080"/>
<circle cx="203.1" cy="101.5" r=".51" fill="none" stroke="#000080" stroke-width=".2"/>
<circle cx="190.4" cy="101.5" r=".51" fill="#000080"/>
<circle cx="190.4" cy="101.5" r=".51" fill="none" stroke="#000080" stroke-width=".2"/>
<path d="M195.5 152.3v10.1h7.6" fill="none" stroke="#000080" stroke-width=".25"/>
<circle cx="195.5" cy="152.3" r=".51" fill="#000080"/>
<circle cx="195.5" cy="152.3" r=".51" fill="none" stroke="#000080" stroke-width=".2"/>
<path d="M210.7 162.4h10.2v2.6" fill="none" stroke="#000080" stroke-width=".25"/>
<circle cx="220.9" cy="162.4" r=".51" fill="#000080"/>
<circle cx="220.9" cy="162.4" r=".51" fill="none" stroke="#000080" stroke-width=".2"/>
<path d="M246.3 101.5h5M159.9 134.5v15.3" fill="none" stroke="#000080" stroke-width=".25"/>
<circle cx="159.9" cy="137.1" r=".51" fill="#000080"/>
<circle cx="159.9" cy="137.1" r=".51" fill="none" stroke="#000080" stroke-width=".2"/>
<circle cx="159.9" cy="142.1" r=".51" fill="#000080"/>
<circle cx="159.9" cy="142.1" r=".51" fill="none" stroke="#000080" stroke-width=".2"/>
<circle cx="159.9" cy="144.7" r=".51" fill="#000080"/>
<circle cx="159.9" cy="144.7" r=".51" fill="none" stroke="#000080" stroke-width=".2"/>
<path d="M220.9 152.3v10.1" fill="none" stroke="#000080" stroke-width=".25"/>
<circle cx="220.9" cy="162.4" r=".51" fill="#000080"/>
<circle cx="220.9" cy="162.4" r=".51" fill="none" stroke="#000080" stroke-width=".2"/>
<text font-size="3.5" fill="#800000" x="164.5" y="198.7">*</text>
<g font-size="2.8" fill="#000080">
<text x="165" y="204">Letter</text>
<text x="184.6" y="204">3</text>
<text x="207.9" y="204">*</text>
</g>
<g font-size="2.3">
<text x="34" y="3.3">1</text>
<text x="103.7" y="3.3">2</text>
<text x="173.6" y="3.3">3</text>
<text x="243.3" y="3.3">4</text>
<text x="1.7" y="27.8">A</text>
<text x="275.9" y="27.8">A</text>
<text x="63" y="38.6" transform="rotate(-90 63 38.6)">5</text>
<text x="55.3" y="42.7">4</text>
<text x="55.4" y="47.7">3</text>
<text x="70.6" y="45.2">1</text>
<text x="63" y="53.8" transform="rotate(-90 63 53.8)">2</text>
<text x="159.3" y="52.8">4</text>
<text x="167" y="48.7" transform="rotate(-90 167 48.7)">5</text>
<text x="124" y="57.9">3</text>
<text x="124.1" y="55.3">1</text>
<text x="134" y="57.9">2</text>
<text x="159.5" y="57.9">3</text>
<text x="174.7" y="55.3">1</text>
<text x="167" y="64" transform="rotate(-90 167 64)">2</text>
<text x="1.9" y="81.7">B</text>
<text x="276" y="81.7">B</text>
<text x="134.2" y="101">1</text>
<text x="156.9" y="101">23 CO1</text>
<text x="169.8" y="101">1</text>
<text x="184.8" y="101">12</text>
<text x="230.5" y="101">2</text>
<text x="243.2" y="101">4</text>
<text x="134" y="103.6">2</text>
<text x="134.1" y="106.1">3</text>
<text x="138.9" y="104.8">IN1+</text>
<text x="138.9" y="102.3">IN1-</text>
<text x="138.9" y="107.4">IN2-</text>
<text x="147.8" y="107.4">CO2</text>
<text x="148" y="102.3">CO1</text>
<text x="156.9" y="106.1">22 CO2</text>
<text x="169.6" y="106.1">2</text>
<text x="184.8" y="106.1">11</text>
<text x="134" y="113.7">6</text>
<text x="134" y="108.6">4</text>
<text x="134" y="111.2">5</text>
<text x="138.9" y="112.4">IN3-</text>
<text x="138.9" y="109.9">IN2+</text>
<text x="147.9" y="112.4">CO3</text>
<text x="156.9" y="111.2">21 CO3</text>
<text x="169.7" y="111.2">3</text>
<text x="184.8" y="111.2">10</text>
<text x="134" y="116.3">7</text>
<text x="134" y="118.8">8</text>
<text x="138.9" y="117.5">IN4-</text>
<text x="138.9" y="115">IN3+</text>
<text x="147.8" y="117.5">CO4</text>
<text x="156.9" y="116.3">20 CO4</text>
<text x="169.5" y="116.3">4</text>
<text x="184.8" y="116.3">9</text>
<text x="132.9" y="123.9">10</text>
<text x="134" y="121.3">9</text>
<text x="138.9" y="125.1">IN5+</text>
<text x="138.9" y="122.6">IN5-</text>
<text x="138.9" y="120.1">IN4+</text>
<text x="147.9" y="122.6">CO5</text>
<text x="156.9" y="121.3">19 CO5</text>
<text x="169.6" y="121.3">5</text>
<text x="184.8" y="121.3">8</text>
<text x="132.9" y="128.9">12</text>
<text x="133" y="126.4">11</text>
<text x="138.9" y="127.7">IN6-</text>
<text x="138.9" y="130.2">IN6+</text>
<text x="147.8" y="127.7">CO6</text>
<text x="156.9" y="131.5">17</text>
<text x="156.9" y="126.4">18 CO6</text>
<text x="169.5" y="126.4">6</text>
<text x="184.8" y="126.4">7</text>
<text x="1.8" y="135.6">C</text>
<text x="145.6" y="137.8">COPOL</text>
<text x="145.7" y="135.3">AOSEL</text>
<text x="149.9" y="132.7">AO</text>
<text x="156.9" y="134">16</text>
<text x="156.9" y="136.6">15</text>
<text x="276" y="135.6">C</text>
<text x="132.9" y="139.1">13</text>
<text x="138.9" y="140.4">RESV</text>
<text x="148.6" y="142.9">DAP</text>
<text x="156.9" y="141.6">25</text>
<text x="132.9" y="144.2">24</text>
<text x="138.9" y="145.4">V+</text>
<text x="148.2" y="145.4">GND</text>
<text x="156.9" y="144.2">14</text>
<text x="197.7" y="146.7">1</text>
<text x="202.3" y="148">NC</text>
<text x="197.5" y="151.8">5</text>
<text x="202.3" y="153.1">VCC</text>
<text x="209.1" y="153.1">GND</text>
<text x="217.8" y="151.8">3</text>
<text x="1.8" y="189.5">D</text>
<text x="276" y="189.5">D</text>
<text x="158.7" y="198.7">Title</text>
<text x="158.7" y="203.8">Size:</text>
<text x="176.4" y="203.8">Number:</text>
<text x="199.3" y="203.8">Revision:</text>
<text x="158.7" y="207.6">Date: 2/4/2020</text>
<text x="180.2" y="207.6">Time: 11:38:17 PM</text>
<text x="199.3" y="207.6">Sheet3</text>
<text x="207.9" y="207.6">of 7</text>
<text x="34" y="214">1</text>
<text x="103.7" y="214">2</text>
<text x="158.7" y="210.2">File:</text>
<text x="173.6" y="214">3</text>
<text x="243.3" y="214">4</text>
</g>
<g font-size="2.3" fill="#800000">
<text x="114.2" y="24.9">CUR_THRESH</text>
<text x="160.4" y="26.2">+5</text>
<text x="62.3" y="32.5">+5</text>
<text x="97.8" y="37.6">+5</text>
<text x="124.4" y="37.6">CUR_TEST</text>
<text x="78.7" y="45.2">BRAKE_BUF</text>
<text x="166.4" y="42.7">+5</text>
<text x="201.9" y="45.2">+5</text>
<text x="15.2" y="49">BRAKE_IN</text>
<text x="96.6" y="55.3">GND</text>
<text x="106.6" y="59.1">CUR_IN</text>
<text x="139.6" y="57.9">CUR_BUF_IN</text>
<text x="177.7" y="55.3">CUR_BUF</text>
<text x="61" y="63">GND</text>
<text x="202.3" y="60.4">-5</text>
<text x="166.7" y="70.6">-5</text>
<text x="189.2" y="80.7">+5</text>
<text x="21.7" y="93.4">+5</text>
<text x="109.2" y="101">CUR_OOR_L</text>
<text x="215.8" y="101">OOR_FLT</text>
<text x="27.9" y="103.6">BRAKE_THRESH</text>
<text x="109.2" y="103.6">CUR_BUF</text>
<text x="109.2" y="106.1">CUR_BUF</text>
<text x="253.9" y="102.3">OOR_FLT</text>
<text x="20.4" y="113.7">GND</text>
<text x="109.2" y="108.6">CUR_OOR_H</text>
<text x="109.2" y="113.7">BRAKE_BUF</text>
<text x="109.2" y="111.2">BRAKE_OOR_L</text>
<text x="109.2" y="116.3">BRAKE_BUF</text>
<text x="109.2" y="118.8">BRAKE_OOR_H</text>
<text x="21.7" y="121.3">+5</text>
<text x="109.2" y="121.3">CUR_THRESH</text>
<text x="109.2" y="123.9">CUR_BUF</text>
<text x="27.9" y="131.5">CUR_THRESH</text>
<text x="109.2" y="128.9">BRAKE_BUF</text>
<text x="109.2" y="126.4">BRAKE_THRESH</text>
<text x="223.4" y="127.7">BSPD_FLT</text>
<text x="22" y="139.1">-5</text>
<text x="121.5" y="140.4">GND</text>
<text x="212.1" y="141.6">+5</text>
<text x="73.4" y="145.4">+5</text>
<text x="99" y="144.2">5V_COMP</text>
<text x="190.1" y="153.1">+5</text>
<text x="124.5" y="159.4">GND</text>
<text x="157.5" y="156.9">GND</text>
<text x="29.3" y="164.5">+5</text>
<text x="95.3" y="164.5">+5</text>
<text x="120.7" y="164.5">+5</text>
<text x="218.4" y="172.1">GND</text>
<text x="62.3" y="177.2">+5</text>
<text x="30.5" y="182.2">CUR_OOR_H</text>
<text x="96.5" y="182.2">BRAKE_OOR_L</text>
<text x="121.9" y="182.2">BRAKE_OOR_H</text>
<text x="166.4" y="184.8">+5</text>
<text x="174.3" y="184.8">-5</text>
<text x="68.5" y="187.3">CUR_OOR_L</text>
<text x="180.3" y="187.3">GND</text>
<text x="62.6" y="194.9">-5</text>
<text x="28" y="200">GND</text>
<text x="94" y="200">GND</text>
<text x="119.4" y="200">GND</text>
</g>
<g font-size="2.3" fill="#000080">
<text x="131.8" y="28.2">330K</text>
<text x="131.8" y="24.1">R2</text>
<text x="147" y="28.2">1M</text>
<text x="147" y="24.1">R3</text>
<text x="131.8" y="30.7">1%</text>
<text x="74.1" y="39.9">U1</text>
<text x="34.5" y="43.2">TP1</text>
<text x="74.1" y="42.4">NCS2003SN2T1G</text>
<text x="101.3" y="47.5">0.1UF</text>
<text x="101.3" y="44.9">C10</text>
<text x="142.2" y="45.2">TP2</text>
<text x="34.5" y="50.8">5004</text>
<text x="75.1" y="52.3">TP3</text>
<text x="101.3" y="50">16V</text>
<text x="178.2" y="50">U2</text>
<text x="178.2" y="52.5">NCS2003SN2T1G</text>
<text x="205.4" y="52.5">C11</text>
<text x="75.1" y="54.8">5115</text>
<text x="125.2" y="54.6">SW1</text>
<text x="195.5" y="54.3">TP4</text>
<text x="195.5" y="58.9">5115</text>
<text x="205.4" y="55.1">0.1UF</text>
<text x="205.4" y="57.6">16V</text>
<text x="118.3" y="65">TP5</text>
<text x="125.2" y="61.2">CL-SA-12C-02</text>
<text x="118.3" y="67.5">5004</text>
<text x="191.2" y="88.1">R4</text>
<text x="191.2" y="90.6">10K</text>
<text x="191.2" y="93.2">1%</text>
<text x="28.4" y="98.2">R5</text>
<text x="28.4" y="100.8">3339H-1-103LF</text>
<text x="137.1" y="98.5">U4</text>
<text x="172.4" y="97.2">SW2</text>
<text x="233.3" y="97">U3A</text>
<text x="45.7" y="102.5">TP6</text>
<text x="45.7" y="107.1">5002</text>
<text x="167.6" y="104.6">TP8</text>
<text x="202.1" y="104.1">TP7</text>
<text x="233.3" y="107.6">SN74LVC1G04DBVR</text>
<text x="167.6" y="109.7">TP9</text>
<text x="167.6" y="114.7">TP10</text>
<text x="167.6" y="119.8">TP11</text>
<text x="167.6" y="124.9">TP12</text>
<text x="28.4" y="126.2">R6</text>
<text x="28.4" y="128.7">3339H-1-103LF</text>
<text x="45.7" y="130.5">TP14</text>
<text x="167.6" y="130">TP13</text>
<text x="172.4" y="131.5">DS04-254-2-06BK-SMT-TR</text>
<text x="214" y="131.2">R7</text>
<text x="45.7" y="135">5002</text>
<text x="214" y="133.8">10K</text>
<text x="214" y="136.3">1%</text>
<text x="83.3" y="149.5">FB2</text>
<text x="116.5" y="149">C12</text>
<text x="129.2" y="149">C13</text>
<text x="137.1" y="149.2">LMV7231SQE/NOPB</text>
<text x="200.3" y="145.2">U3B</text>
<text x="116.5" y="151.5">0.1UF</text>
<text x="116.5" y="154.1">16V</text>
<text x="129.2" y="151.5">10UF</text>
<text x="129.2" y="154.1">25V</text>
<text x="137.1" y="151.8">LMV7231SQE/NOPBCT-ND</text>
<text x="200.3" y="155.8">SN74LVC1G04DBVR</text>
<text x="205.4" y="159.7">C14</text>
<text x="205.4" y="166.8">0.1UF</text>
<text x="31.2" y="171.8">R8</text>
<text x="97.2" y="171.8">R9</text>
<text x="122.6" y="171.8">R10</text>
<text x="205.4" y="169.3">16V</text>
<text x="31.2" y="174.4">RR0816P-301-D</text>
<text x="43.2" y="179.7">4.5V</text>
<text x="97.2" y="174.4">RR0816P-183-D</text>
<text x="109.2" y="179.7">0.5V</text>
<text x="122.6" y="174.4">RR0816P-301-D</text>
<text x="137.1" y="179.7">4.5V</text>
<text x="166.5" y="175.1">TP15</text>
<text x="174.2" y="175.1">TP16</text>
<text x="181.8" y="175.1">TP17</text>
<text x="48.2" y="185.8">TP18</text>
<text x="69.1" y="182">R11</text>
<text x="69.1" y="184.5">3339H-1-103LF</text>
<text x="114.2" y="185.8">TP19</text>
<text x="139.6" y="185.8">TP20</text>
<text x="166.5" y="182.7">5000</text>
<text x="174.2" y="182.7">5001</text>
<text x="181.8" y="182.7">5116</text>
<text x="31.2" y="187.1">R12</text>
<text x="31.2" y="189.6">RR0816P-272-D</text>
<text x="86.3" y="186.3">TP21</text>
<text x="86.3" y="190.9">5002</text>
<text x="97.2" y="187.1">R13</text>
<text x="97.2" y="189.6">RT0603DRE072KL</text>
<text x="122.6" y="187.1">R14</text>
<text x="122.6" y="189.6">RR0816P-272-D</text>
<text x="222.1" y="197.5">*</text>
<text x="222.1" y="200">*</text>
<text x="222.1" y="202.5">*</text>
<text x="222.1" y="205.1">*</text>
<text x="222.1" y="207.6">*</text>
<text x="165" y="210.2">C:\git\AERO_2019-2020\BSPD-2019-2020\Altium\Comparator.SchDoc</text>
</g>
</svg>
